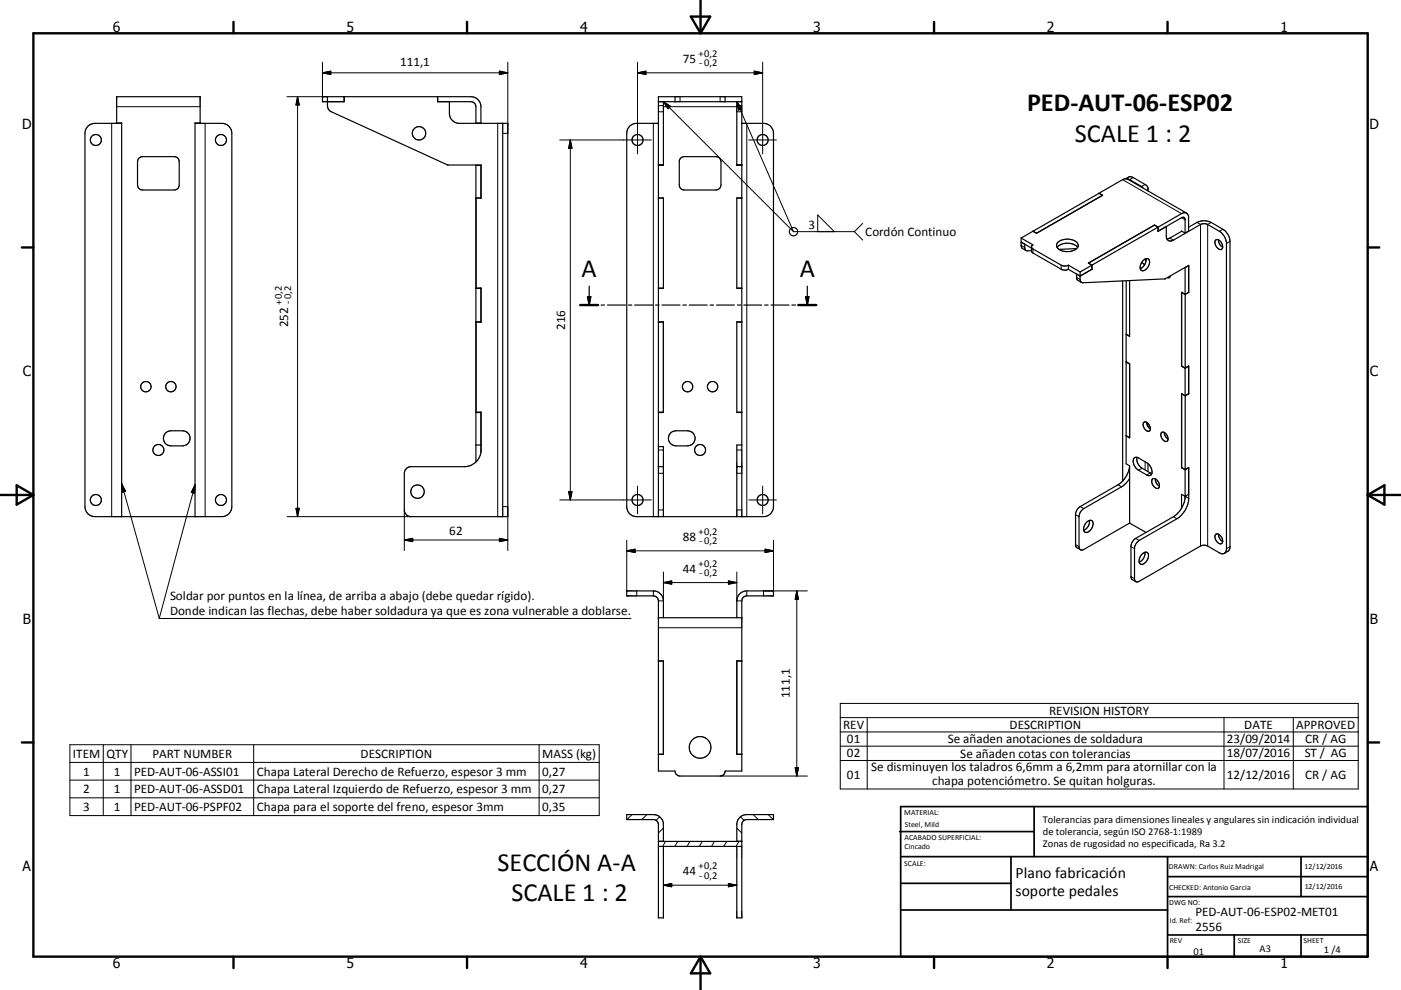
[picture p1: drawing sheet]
<svg xmlns="http://www.w3.org/2000/svg" width="420mm" height="297mm" viewBox="0 0 420 297" stroke-linecap="round" stroke-linejoin="round" font-family="sans-serif">
<g fill="none" stroke="#000" stroke-width=".36">
<path d="M35 37v-8h25v8M35 36.9h1.5v118.1M36.5 37h-8a3 3 0 0 0-3 3v112a3 3 0 0 0 3 3h38a2.99 2.99 0 0 0 3-3v-112a2.99 2.99 0 0 0-3-3h-8M60 36.9h-1.5v118.1M98.2 29v3l.2 .7 .6 .7 35.1 16.1h10.1v9.9h-1.5M103.2 29v1.5M103.2 29v1.5h-6.5v-1.5h44.5a2.99 2.99 0 0 1 3 3v5M131.2 29v1.5h10a1.52 1.52 0 0 1 1.5 1.5v5M131.2 29v1.5M134.7 30.5v3.5a3 3 0 0 0 3 3h14.5v118h-29a1.98 1.98 0 0 1-2-2v-11a2.02 2.02 0 0 1 2-2h16a5.1 5.1 0 0 0 5-5M142.7 36.9h1.5M150.7 37v118"/>
<path d="M197.4 37h-6.5a2.95 2.95 0 0 0-3 3v112a2.95 2.95 0 0 0 3 3h38a2.99 2.99 0 0 0 3-3v-112a2.99 2.99 0 0 0-3-3h-6.5M197.4 30.5h25M198.9 30.5v19.1h-1.5M202.4 29v1.5M217.4 29v1.5M220.9 30.5v19.1h1.5M41.7 47.5l1-.5h9.5a1.52 1.52 0 0 1 1.5 1.5v7a1.48 1.48 0 0 1-1.5 1.5h-9.5a1.52 1.52 0 0 1-1.5-1.5v-7zM142.7 49.5v89.1M142.7 59.4h1.5M142.7 49.6h1.5M197.4 59.4h1.5M197.4 49.5h1.5"/>
<path d="M197.4 59.4h1.5v27.1h-1.5M204.1 47.5l1-.5h9.6a1.56 1.56 0 0 1 1.4 1.5v7a1.52 1.52 0 0 1-1.4 1.5h-9.6a1.48 1.48 0 0 1-1.5-1.5v-7zM220.9 59.4h1.5M220.9 49.5h1.5M222.4 59.4h-1.5v27.1h1.5M329.5 58l1 .6M329.5 58l-19.8 11.4M329.5 58l1.1 .6-19.9 11.4-1-.6M329.5 58h.1M337.5 53.6l1.2-.6 1.1 .3 4 2.4 .4 .6v1M337.6 53.6l18.1 10.3M342.7 56.4l-.5-.4-3.5-2.1-1.3-.3-7.9 4.4"/>
<path d="M344.2 56.7l-.2 .5M306.1 71.4l.2 2.9 1.3 .9M306.1 71.4l3.6 2.1-.4 .6M309.3 74.4l-3.2-1.8 1.1 .7v1.2l.3 .6 1.8 .1M309.3 74.1l.4 .6 8.5 4.9a2.37 2.37 0 0 0 2.1 0M309.3 74.1v1.4l.4 .4 8.7 5 1.1 .1 .8-.2M309.7 69.4l-3.6 2M309.7 69.4h.1M316.9 74.2a4.4 4.4 0 0 1 6.2 0M317.2 72.7a4.4 4.4 0 0 1 5.9 .4 1.62 1.62 0 0 1-1.5 2.1 4 4 0 0 1-4.8-1.3v-.7zM320.3 79.6l3.5 2M320.3 79.6v1.2"/>
<path d="M322.8 74.6l-5.3 .2M326.3 79l1.1 .5M327.4 79.5v1.3M342.4 78.6l.8 .8M342.7 78.2a1.1 1.1 0 0 1 1.6-.5 1.1 1.1 0 0 1 .2 1.7 1.99 1.99 0 0 1-2.4 1.7 2.3 2.3 0 0 1 .6-2.9zM343.2 79.4l-.6 .8-.7 .4M343.3 77.7l.3 .5M343.6 77.6v.6M343.6 78.2l-.4 1.2M346.1 67.5l1.1 .7M346.1 67.5l-19.8 11.4 1.1 .7M346.1 67.5v.1"/>
<path d="M347.2 69.4l7-4.1a.66 .66 0 0 1 .8-.1 .66 .66 0 0 1 .3 .7v4M347.2 68.2l-23.4 13.4M347.2 69.3v.1M347.2 68.2v1.2M349.7 68v2.8a1.31 1.31 0 0 0 .6 1.4 1.31 1.31 0 0 0 1.5-.2l8.1-4.7a2.37 2.37 0 0 1 2.2 0l3.5 2.1a4.7 4.7 0 0 1 2.1 3.3v92.2l-.6 1.1M354.2 69.4l1.1 .5M354.3 69.4l-3.6 2-.8 .3M355.7 63.9l.6 1.1v4.3l-1 .6M355.7 63.9l-.7-.1-.8 .3-7 4.1M356.3 79.7h.1M356.3 68.2l2.6-1.5a4.7 4.7 0 0 1 4.2 0l3.5 2.1a4.5 4.5 0 0 1 2.2 3.6v91.6l-.5 1.3-1.2 .7M356.3 79.7v8"/>
<path d="M356.3 79.7l-1 .6M364.4 72a1.77 1.77 0 0 1 2.2 2.2 .86 .86 0 0 1-.9 .7 .86 .86 0 0 1-.8-.6 1.94 1.94 0 0 1-.5-2.3zM365.3 72a2.53 2.53 0 0 0 1.3 2.2M142.7 86.5h1.5M142.7 96.6h1.5M142.7 86.4h1.5v10.3h-1.5M174 91.5h5.3M176.1 89h1l-.5 2.5zM176.6 85.9v5.6M180.2 91.5h1M182.1 91.5h5.4M188.4 91.5h1"/>
<path d="M190.3 91.5h5.4M196.5 91.5h1.1M197.4 86.4h1.5M197.4 96.7h1.5M197.4 96.6h1.5v27.2h-1.5M198.5 91.5h5.4M204.7 91.5h1.1M206.7 91.5h5.3M212.9 91.5h1M214.8 91.5h5.4M220.9 86.4h1.5M220.9 96.7h1.5"/>
<path d="M221.1 91.5h1M222.4 96.6h-1.5v27.2h1.5M223 91.5h5.4M229.2 91.5h1.1M231.2 91.5h5.3M237.4 91.5h1.1M239.3 91.5h5.4M241.5 89h1l-.5 2.5zM242 85.9v5.6M320.3 80.8l3.5 2M323.8 82.8l-1-.6 .1 1.7 1.3 .8M323.8 81.6l.1 2.5 .4 .7"/>
<path d="M327.4 80.8h.1M327.4 80.8l-3.6 2M336.6 84.3v60M337.7 84.2l-.1 24.3 1.1 .6v22.3l-1.1-.6M338.7 84.2v16.7l-1-.6M349.3 83.7l-25 1.1M349.4 83.6l7-4v8.1M349.4 83.6l-.1 .1M350.9 82.8l-.4 .5h-.5M354.3 87.7v22.1M355.2 80.3h.1M355.3 80.3v8l1-.6"/>
<path d="M355.3 88.3v22.1M355.3 88.3l-1.1-.6v22.2M356.3 87.7h.1M356.4 87.7l-1.1 .6M337.6 108.6v22.1l1.1 .6M337.6 108.6l1.1 .6M337.7 100.2l1 .6M337.7 108.6h-.1M354.2 109.9l1.1 .6M354.3 118.2v22l1 .6M354.3 109.8l1 .6M354.3 118.2l1 .6"/>
<path d="M354.3 118.1v.1M354.3 109.8l-.1 .1M355.3 118.7l-1.1-.6v22.2M355.3 110.5v8.2M355.3 110.4l1.1-.6v8.4M355.3 118.8v22M356.3 118.1l.1 .1M356.3 109.9h.1M356.3 109.9l-1 .6M356.3 109.9v8.2M356.3 118.1l-1 .6M356.4 118.2l-1.1 .6"/>
<path d="M49.6 129.9l.6-.4 1-.3h3.5a2.26 2.26 0 0 1 2.3 2.3 2.26 2.26 0 0 1-2.3 2.3h-3.5a2.27 2.27 0 0 1-2-1.4 2.27 2.27 0 0 1 .4-2.5zM142.7 123.8h1.5M142.7 133.5h1.5M142.7 123.7h1.5v12M197.4 123.7h1.5M197.4 134h1.5v21M201.1 129.9l.5-.4 1-.3h3.5a2.26 2.26 0 0 1 2.3 2.3 2.26 2.26 0 0 1-2.3 2.3h-3.5a2.26 2.26 0 0 1-2-1.4 2.26 2.26 0 0 1 .5-2.5zM220.9 123.7h1.5M222.4 133.5h-1.5v21.5M337.6 130.8v8.3l1.1 .7v17.1M337.7 130.7l-.1 .1M338.7 139.9a7.8 7.8 0 0 1-3.5 5.5l-11.3 6.6a3.1 3.1 0 0 0-1.4 2.1v9.6l.2 .5 1.2 .7"/>
<path d="M340 137.4l1.1-.1 2.7 1.5a2.91 2.91 0 0 1 1.3 3.7l-.4 .2-.7-.1-2.7-1.5a2.9 2.9 0 0 1-1.3-3.7zM340.9 137.2a3.3 3.3 0 0 0 1.5 3.3l2.9 1.6M342.9 126.8a1.68 1.68 0 0 1 2 2.1 .89 .89 0 0 1-.9 .5 .89 .89 0 0 1-.8-.7 1.79 1.79 0 0 1-.3-1.9zM343.8 126.7a2.32 2.32 0 0 0 1.1 2M344.2 127v1M344.2 139.1v2.4M348.2 129.8a1.6 1.6 0 0 1 2 1.9 .77 .77 0 0 1-.6 .8 .77 .77 0 0 1-.9-.5 1.91 1.91 0 0 1-.5-2.2zM349.1 129.7a2.43 2.43 0 0 0 1.1 2M197.4 140h1.5M197.4 155v-126h25v126M220.9 140h1.5M325.8 156.7a1.02 1.02 0 0 1 1-.6 1.02 1.02 0 0 1 .9 .9 2.5 2.5 0 0 1-2.3 2.7 2.1 2.1 0 0 1 .4-3z"/>
<path d="M326.6 156.1a2.94 2.94 0 0 1-1.7 3M338.7 143.5l-2.1 2.3-11.7 6.8a3 3 0 0 0-1.4 2.4v9a.88 .88 0 0 0 .4 .9 .88 .88 0 0 0 1 0l13.8-8M338.7 156.9l4.9 2.8M345.5 143.7a1.69 1.69 0 0 1 2.1 1.9 .78 .78 0 0 1-.4 .9 .78 .78 0 0 1-1-.3 2.11 2.11 0 0 1-.7-2.5zM346.4 143.6a2.59 2.59 0 0 0 1.2 2.3M354.2 140.3l1.1 .6M354.3 140.3h-.1M355.3 140.9v8.6M355.3 140.8l1.1-.6v9.3a7.9 7.9 0 0 1-3.5 6.1l-11.4 6.5a3.2 3.2 0 0 0-1.4 2.2v9.6a.83 .83 0 0 0 .6 .7 .83 .83 0 0 0 .8-.2l18.7-10.7h1.6l4.1 2.3 .5 .1 .7-.1M355.3 148.9a7.9 7.9 0 0 1-3.5 6.1l-11.3 6.5a3.2 3.2 0 0 0-1.4 2.5v9.2l.2 .6 1.2 .7M356.3 140.3h.1M356.3 140.3v8l-1 .6-1.1-.6v4.2"/>
<path d="M356.3 140.3l-1 .6M342.2 166.5a1.16 1.16 0 0 1 1-.8 1.16 1.16 0 0 1 1.1 .6 2.56 2.56 0 0 1-2.3 3 1.9 1.9 0 0 1 .2-2.8zM343.2 165.7a2.98 2.98 0 0 1-1.7 3M364.4 160.3a1.81 1.81 0 0 1 1.8 .8 1.81 1.81 0 0 1 .1 1.9 1.91 1.91 0 0 1-2-2.5zM365.3 160.3a2.53 2.53 0 0 0 1.3 2.2M197.4 198.3h1.5v28h-1.5M197.4 198.3h1.5M197.4 185.3h25M198.9 185.3v-5a3 3 0 0 0-3-3h-8v1.5h8a1.56 1.56 0 0 1 1.5 1.5v51h5a1.51 1.51 0 0 0 1.5 1.5h12a1.46 1.46 0 0 0 1.5-1.5h5v-51a1.51 1.51 0 0 1 1.5-1.5h8v-1.5h-8a2.99 2.99 0 0 0-3 3v5M220.9 198.3h1.5M222.4 198.3h-1.5v28h1.5M197.4 226.3h1.5"/>
<path d="M220.9 226.3h1.5M197.4 252.4h1.5M197.4 252.4h25M197.4 253.9h25M198.9 252.4v-5a2.99 2.99 0 0 0-3-3h-8v1.5h8a1.51 1.51 0 0 1 1.5 1.5v28h1.5v-21.5M220.9 252.4v-5a2.95 2.95 0 0 1 3-3h8v1.5h-8a1.46 1.46 0 0 0-1.5 1.5v28h-1.5v-21.5M220.9 252.4h1.5"/>
<circle cx="125.6" cy="40" r="2.01"/>
<circle cx="28.7" cy="42" r="1.64"/>
<circle cx="66.2" cy="42" r="1.66"/>
<circle cx="191.1" cy="42" r="1.64"/>
<circle cx="228.6" cy="42" r="1.65"/>
<circle cx="43.7" cy="116" r="1.55"/>
<circle cx="51.2" cy="116" r="1.55"/>
<circle cx="206.1" cy="116" r="1.55"/>
<circle cx="213.6" cy="116" r="1.55"/>
<circle cx="47.5" cy="135" r="1.65"/>
<circle cx="209.9" cy="135" r="1.65"/>
<circle cx="28.7" cy="150" r="1.65"/>
<circle cx="66.2" cy="150" r="1.64"/>
<circle cx="125.2" cy="147.5" r="2.01"/>
<circle cx="191.1" cy="150" r="1.66"/>
<circle cx="228.6" cy="150" r="1.65"/>
<circle cx="209.9" cy="224.2" r="3.2"/>
</g>
<g fill="none" stroke="#000" stroke-width=".3">
<path d="M96.7 18.7v10.3M152.2 18.7v21.3h-1.5M191.1 18.7v27.5M228.6 18.7v27.5M33.5 37v118M35 32h25M61.5 37v118M86 29h12.2M89.2 29v126M89.2 29l.5 2.5h-1zM96.7 21.8h55.5M96.7 21.8l2.5-.5v1.1z"/>
<path d="M149.2 37v118M149.7 21.3l2.5 .5-2.5 .6zM191.1 21.8h37.5M191.1 21.8l2.5-.5v1.1zM195.9 37v118M197.4 33.5h1.5M197.4 31.7h1.5M198.9 32h22M198.9 30.5l39 39M198.9 30.5l2.1 1.4-.7 .7zM203.9 29v1.5M215.9 29v1.5"/>
<path d="M220.9 33.5h1.5M220.9 31.7h1.5M220.9 30.5l5 11.4M220.9 30.5l1.4 2.1-.9 .4zM223.9 37v118M226.1 21.3l2.5 .5-2.5 .6zM167.8 42h27.5M171 42v108M171 42l.5 2.5h-1zM197.4 49.5h1.5M220.9 49.5h1.5M224.5 42h8.3"/>
<path d="M226 42.1l11.9 27.4M336.6 53.9l17.6 10.2M339.8 53.3l-1.1 .6M343.3 55.4l-1.1 .6v.2M237.9 69.5h18.3M245.2 69.5v-5l4.9 5M256.2 69.5l2.4 2.5M258.6 67l-2.4 2.5M306.1 73.6l1.1 .6M309.7 74.7v1.2M318.2 79.6v1.2M343.3 79.3l-.2 .1"/>
<path d="M343.3 77.7v.1M350.7 71.4l1.1 .6M354.2 65.3l1.1 .6M358.9 66.7l1 .6v96.5M363.1 66.7l-1 .6v96.5M366.6 68.8l-1 .6M368.8 72.4l-1.1 .7M322.8 83.2l1 .6M197.4 135h1.5M220.9 135h1.5M343.3 138.5v2.5M36.5 145.1l11.3 40.5"/>
<path d="M36.5 145.1l1.1 2.3-.9 .3zM58.5 145.4l-10.8 40.2M58.5 145.4l-.2 2.6-.9-.3zM86 155h37.2M88.7 152.5h1l-.5 2.5zM121.2 153v12.2M150.7 152h1.5v13.2M167.8 150h27.5M170.5 147.5h1l-.5 2.5zM191.1 145.9v8.3M197.4 142h1.5M197.4 153h1.5"/>
<path d="M220.9 142h1.5M220.9 153h1.5M224.5 150h8.3M228.6 145.9v8.3M322.5 154.4l1 .6M323.9 152l1 .6M335.2 145.4l1 .7M342.4 140.5l-1.1 .6M344.9 141.9l-1.1 .6M351.8 155l1.1 .6M355.3 148.9l1.1 .6M121.2 162h31"/>
<path d="M121.2 162l2.5-.5v1zM149.7 161.5l2.5 .5-2.5 .5zM187.9 165.3h44M187.9 165.3l2.5-.5v1zM187.9 162.1v15.2M190.9 177.3v1.5M195.9 177.3v1.5M198.9 171.6v8.7h-1.5M198.9 174.8h22M198.9 174.8l2.5-.5v1zM218.4 174.3l2.5 .5-2.5 .5zM220.9 171.6v8.7h1.5"/>
<path d="M223.9 177.3v1.5M229.4 164.8l2.5 .5-2.5 .5zM231.9 162.1v15.2M238.9 177.3v55.5M238.9 177.3l.5 2.5h-1zM242.1 177.3h-13.2v1.5M322.5 163.4l1 .6M339.1 164l1 .6M339.1 173l1 .6M340.5 161.5l1 .6M368.8 164l-1.1 .6M47.8 185.6h141.4"/>
<path d="M197.4 188.3h25M251.9 211h155.3v25.7h-155.3zM251.9 215.3h155.3M251.9 219.6h155.3M260 215.3v21.4M367 215.3v21.4M387.7 215.3v21.4M21 223.4h158.6v21.3h-158.6zM21 228.7h158.6M21 234h158.6M21 239.4h158.6M31 223.4v21.3"/>
<path d="M39.3 223.4v21.3M76.1 223.4v21.3M161.6 223.4v21.3M215.9 232.8h26.2M238.4 230.3h1l-.5 2.5zM251.9 223.9h155.3M251.9 228.2h155.3M189.5 244.4l-1.5 1.5M193.9 244.4l-1.5 1.5M197.8 245.1l-1.1 1M198.9 248.4l-1.5 1.5M199.5 252.4l-.8 1.5"/>
<path d="M203.2 252.4l-.9 1.5M206.9 252.4l-.9 1.5M210.5 252.4l-.8 1.5M214.2 252.4l-.9 1.5M217.9 252.4l-.9 1.5M220.9 248.4l1.5 1.5M221.5 252.4l-.8 1.5M222 245.1l1.1 1M225.8 244.4l1.5 1.5M230.3 244.4l1.5 1.5M198.9 265.6l2.5-.5v.9zM198.9 265.6h22"/>
<path d="M218.4 265.1l2.5 .5-2.5 .4z"/>
<circle cx="237.9" cy="69.5" r="1.26"/>
</g>
<g fill="#000">
<circle cx="354.3" cy="87.7" r=".18"/>
<circle cx="355.3" cy="148.9" r=".18"/>
</g>
<g fill="none" stroke="#000" stroke-width=".71">
<path d="M10 10h400v277h-400zM70 6.6v3.4M140 6.6v3.4M207.1 5h5.8l-2.9 5zM210 0v10M280 6.6v3.4M350 6.6v3.4M6.6 74.2h3.4M410 74.2h3.5M174 91.5h5.3M239.3 91.5h5.4M0 148.5h10"/>
<path d="M5 145.6l5 2.9-5 2.9zM410 148.5h10.1M410 148.5l5.1-2.9v5.8zM6.6 222.7h3.4M410 222.7h3.5M70 287v3.4M140 287v3.4M210 287v10M210 287l2.9 5h-5.8zM280 287v3.4M350 287v3.4"/>
</g>
<g fill="none" stroke="#000" stroke-width=".51">
<path d="M269.7 249.5h40.3M270 242h140v45h-140zM270 257h140M303.1 257v16M310 242v15M350 257v30M390.1 257v12M270 265h33.1M270 273h80M350 269h60M350 263h60M350 280.5h60"/>
<path d="M370 280.5v6.5M390.1 280.5v6.5"/>
</g>
<path d="M176.1 89h1l-.5 2.5zM241.5 89h1l-.5 2.5z" fill="#000" stroke="#000" stroke-width=".36"/>
<g fill="#000" stroke="#000" stroke-width=".3">
<path d="M89.2 29l.5 2.5h-1zM96.7 21.8l2.5-.5v1.1zM149.7 21.3l2.5 .5-2.5 .6zM191.1 21.8l2.5-.5v1.1zM198.9 30.5l2.1 1.4-.7 .7zM220.9 30.5l1.4 2.1-.9 .4zM226.1 21.3l2.5 .5-2.5 .6zM171 42l.5 2.5h-1zM36.5 145.1l1.1 2.3-.9 .3zM58.5 145.4l-.2 2.6-.9-.3zM88.7 152.5h1l-.5 2.5zM170.5 147.5h1l-.5 2.5z"/>
<path d="M121.2 162l2.5-.5v1zM149.7 161.5l2.5 .5-2.5 .5zM187.9 165.3l2.5-.5v1zM198.9 174.8l2.5-.5v1zM218.4 174.3l2.5 .5-2.5 .5zM229.4 164.8l2.5 .5-2.5 .5zM238.9 177.3l.5 2.5h-1zM238.4 230.3h1l-.5 2.5zM198.9 265.6l2.5-.5v.9zM218.4 265.1l2.5 .5-2.5 .4z"/>
</g>
<g font-size="7.9">
<text x="307.9" y="33.4">PED-AUT-06-ESP02</text>
<text x="322.2" y="42.5">SCALE 1 : 2</text>
<text x="174.3" y="83">A</text>
<text x="239.8" y="83">A</text>
<text x="149.2" y="261.5">SECCIÓN A-A</text>
<text x="153.3" y="270.4">SCALE 1 : 2</text>
</g>
<g font-size="4.7">
<text x="304.5" y="263.5">Plano fabricación</text>
<text x="304.5" y="268.9">soporte pedales</text>
</g>
<g font-size="4.2">
<text x="33.9" y="9.6">6</text>
<text x="103.9" y="9.6">5</text>
<text x="173.9" y="9.6">4</text>
<text x="243.8" y="9.6">3</text>
<text x="313.9" y="9.6">2</text>
<text x="383.9" y="9.6">1</text>
<text x="6.7" y="38.7">D</text>
<text x="410.5" y="38.7">D</text>
<text x="6.9" y="112.9">C</text>
<text x="410.7" y="112.9">C</text>
<text x="6.9" y="187.1">B</text>
<text x="410.7" y="187.1">B</text>
<text x="6.8" y="261.4">A</text>
<text x="410.7" y="261.4">A</text>
<text x="33.9" y="290.4">6</text>
<text x="103.9" y="290.4">5</text>
<text x="173.9" y="290.4">4</text>
<text x="243.8" y="290.4">3</text>
<text x="313.9" y="290.4">2</text>
<text x="383.9" y="290.4">1</text>
</g>
<g font-size="3.9">
<text x="120" y="19.8">111,1</text>
<text x="204.7" y="19">75</text>
<text x="242.4" y="68.7">3</text>
<text x="259.4" y="70.9">Cordón Continuo</text>
<text x="86.4" y="98.2" transform="rotate(-90 86.4 98.2)">252</text>
<text x="169.4" y="99" transform="rotate(-90 169.4 99)">216</text>
<text x="134.7" y="160.4">62</text>
<text x="204.7" y="162.4">88</text>
<text x="204.7" y="171.9">44</text>
<text x="51" y="180">Soldar por puntos en la línea, de arriba a abajo (debe quedar rígido).</text>
<text x="51" y="184.5">Donde indican las flechas, debe haber soldadura ya que es zona vulnerable a doblarse.</text>
<text x="236.8" y="209.5" transform="rotate(-90 236.8 209.5)">111,1</text>
<text x="314.5" y="214.4">REVISION HISTORY</text>
<text x="252.8" y="218.7">REV</text>
<text x="302.7" y="218.7">DESCRIPTION</text>
<text x="373" y="218.7">DATE</text>
<text x="388.6" y="218.7">APPROVED</text>
<text x="21.8" y="227.3">ITEM</text>
<text x="31.9" y="227.3">QTY</text>
<text x="45.7" y="227.3">PART NUMBER</text>
<text x="108.1" y="227.3">DESCRIPTION</text>
<text x="162.6" y="227.4">MASS (kg)</text>
<text x="253.9" y="223">01</text>
<text x="253.9" y="227.2">02</text>
<text x="284.1" y="223">Se añaden anotaciones de soldadura</text>
<text x="287.9" y="227.3">Se añaden cotas con tolerancias</text>
<text x="367.8" y="222.8">23/09/2014</text>
<text x="367.8" y="227.2">18/07/2016</text>
<text x="391.2" y="227.2">ST / AG</text>
<text x="391.3" y="222.8">CR / AG</text>
<text x="25" y="232.7">1</text>
<text x="34.1" y="232.7">1</text>
<text x="40.2" y="232.7">PED-AUT-06-ASSI01</text>
<text x="77" y="232.7">Chapa Lateral Derecho de Refuerzo, espesor 3 mm</text>
<text x="162.6" y="232.7">0,27</text>
<text x="253.9" y="233.7">01</text>
<text x="261.2" y="231.3">Se disminuyen los taladros 6,6mm a 6,2mm para atornillar con la</text>
<text x="367.8" y="233.6">12/12/2016</text>
<text x="391.3" y="233.6">CR / AG</text>
<text x="25" y="238">2</text>
<text x="34.1" y="238">1</text>
<text x="40.2" y="238">PED-AUT-06-ASSD01</text>
<text x="77" y="238">Chapa Lateral Izquierdo de Refuerzo, espesor 3 mm</text>
<text x="162.6" y="238">0,27</text>
<text x="279.5" y="235.5">chapa potenciómetro. Se quitan holguras.</text>
<text x="25" y="243.2">3</text>
<text x="34.1" y="243.2">1</text>
<text x="40.2" y="243.2">PED-AUT-06-PSPF02</text>
<text x="77" y="243.3">Chapa para el soporte del freno, espesor 3mm</text>
<text x="162.6" y="243.2">0,35</text>
<text x="204.7" y="262.6">44</text>
<text x="358.4" y="274.9">PED-AUT-06-ESP02-MET01</text>
<text x="358.4" y="279.4">2556</text>
</g>
<g font-size="3.1">
<text x="209.4" y="17.2">+0,2</text>
<text x="209.6" y="19.9">- 0,2</text>
<text x="84.6" y="91.5" transform="rotate(-90 84.6 91.5)">+0,2</text>
<text x="87.3" y="91.3" transform="rotate(-90 87.3 91.3)">- 0,2</text>
<text x="209.4" y="160.6">+0,2</text>
<text x="209.6" y="163.2">- 0,2</text>
<text x="209.4" y="170.1">+0,2</text>
<text x="209.6" y="172.8">- 0,2</text>
<text x="312.7" y="246.8">Tolerancias para dimensiones lineales y angulares sin indicación individual</text>
<text x="312.7" y="250.4">de tolerancia, según ISO 2768-1:1989</text>
<text x="312.7" y="254">Zonas de rugosidad no especificada, Ra 3.2</text>
<text x="209.4" y="260.9">+0,2</text>
<text x="209.6" y="263.6">- 0,2</text>
<text x="357.8" y="286.5">01</text>
<text x="377.6" y="285.6">A3</text>
<text x="396.9" y="285.9">1 /4</text>
</g>
<g font-size="2.4">
<text x="271.1" y="244.4">MATERIAL:</text>
<text x="271.2" y="252">ACABADO SUPERFICIAL:</text>
<text x="271.3" y="248">Steel, Mild</text>
<text x="271.2" y="254.7">Cincado</text>
<text x="271.1" y="259.7">SCALE:</text>
<text x="350.4" y="260.8">DRAWN: Carlos Ruiz Madrigal</text>
<text x="391.1" y="260.6">12/12/2016</text>
<text x="350.5" y="267">CHECKED: Antonio Garcia</text>
<text x="391.2" y="266.7">12/12/2016</text>
<text x="350.5" y="271.4">DWG NO:</text>
<text x="350.7" y="276.9">Id. Ref:</text>
<text x="350.7" y="282.8">REV</text>
<text x="371.1" y="282.9">SIZE</text>
<text x="390.8" y="283">SHEET</text>
</g>
</svg>
